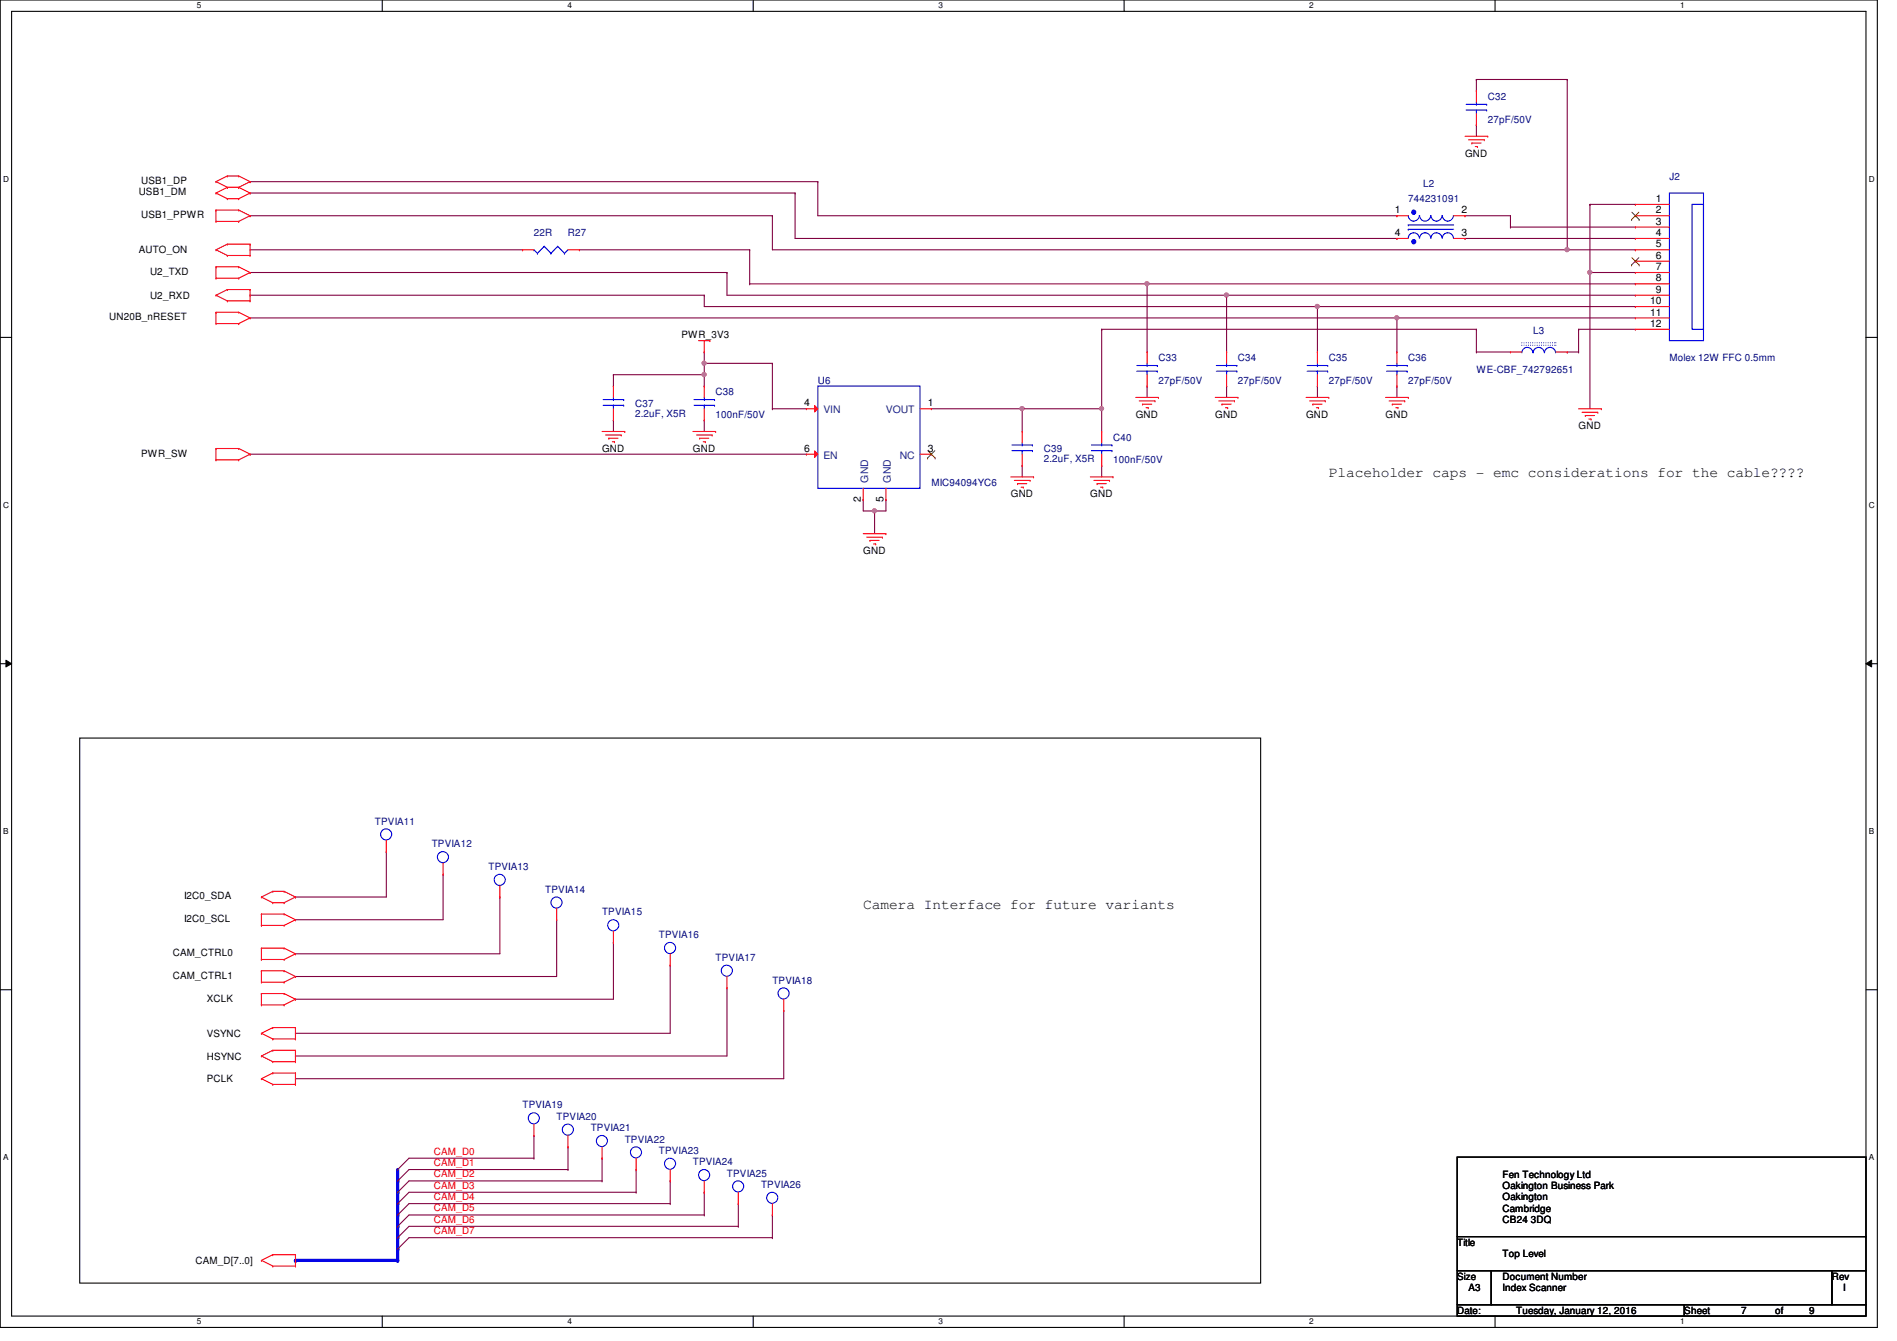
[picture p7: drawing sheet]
<svg xmlns="http://www.w3.org/2000/svg" width="297mm" height="210mm" viewBox="0 0 297 210" stroke-linecap="round" stroke-linejoin="round" font-family="sans-serif">
<path d="M0 0h294v207.9h-294zM1.8 1.8h290.4v204.3h-290.4z" fill="none" stroke="#000" stroke-width=".17"/>
<g fill="#fff">
<path d="M30.8 .2h.7v1.4h-.7z"/>
<path d="M30.8 206.2h.7v1.4h-.7z"/>
</g>
<path d="M59.9 0v1.8M59.9 206.1v1.8" fill="none" stroke="#000" stroke-width=".17"/>
<g fill="#fff">
<path d="M88.9 .2h.6v1.4h-.6z"/>
<path d="M88.9 206.2h.6v1.4h-.6z"/>
</g>
<path d="M117.9 0v1.8M117.9 206.1v1.8" fill="none" stroke="#000" stroke-width=".17"/>
<g fill="#fff">
<path d="M146.9 .2h.7v1.4h-.7z"/>
<path d="M146.9 206.2h.7v1.4h-.7z"/>
</g>
<path d="M176 0v1.8M176 206.1v1.8" fill="none" stroke="#000" stroke-width=".17"/>
<g fill="#fff">
<path d="M205 .2h.7v1.4h-.7z"/>
<path d="M205 206.2h.7v1.4h-.7z"/>
</g>
<path d="M234.1 0v1.8M234.1 206.1v1.8" fill="none" stroke="#000" stroke-width=".17"/>
<g fill="#fff">
<path d="M263.1 .2h.7v1.4h-.7z"/>
<path d="M263.1 206.2h.7v1.4h-.7z"/>
<path d="M.5 27.3h.9v1.4h-.9z"/>
<path d="M292.6 27.3h.9v1.4h-.9z"/>
<path d="M.5 78.4h.9v1.4h-.9z"/>
<path d="M292.6 78.4h.9v1.4h-.9z"/>
</g>
<path d="M0 52.8h1.8M292.2 52.8h1.8" fill="none" stroke="#000" stroke-width=".17"/>
<g fill="#fff">
<path d="M.5 129.5h.8v1.4h-.8z"/>
<path d="M292.6 129.5h.9v1.4h-.9z"/>
</g>
<path d="M0 103.9h1.8M292.2 103.9h1.8" fill="none" stroke="#000" stroke-width=".17"/>
<path d="M.9 103.4l.9 .5-.9 .5zM292.2 103.9l.9-.5v1z" fill="#000"/>
<path d="M.9 103.4l.9 .5-.9 .5zM292.2 103.9l.9-.5v1z" fill="none" stroke="#000" stroke-width=".16"/>
<g fill="#fff">
<path d="M.5 180.5h.8v1.4h-.8z"/>
<path d="M292.6 180.5h.9v1.4h-.9z"/>
</g>
<path d="M12.5 115.6h184.9v85.3h-184.9zM0 155h1.8M292.2 155h1.8" fill="none" stroke="#000" stroke-width=".17"/>
<g fill="none" stroke="#800040" stroke-width=".17">
<path d="M60.5 133.3h.1M60.5 133.3v7.2h-14.2M69.4 136.9h.1M69.4 136.9v7.1h-23.1M46.3 140.5h.1M46.3 144h.1M46.3 149.4h.1M46.3 152.9h.1M46.3 156.5h.1M78.3 140.5h.1M78.3 140.5v8.9h-32M87.2 144h.1"/>
<path d="M87.2 144v8.9h-40.9M96.1 147.6h.1M96.1 147.6v8.9h-49.8M104.9 151.1h.1M104.9 151.1v10.7h-58.6M113.8 154.7h.1M113.8 154.7v10.7h-67.5M122.7 158.2h.1M122.7 158.2v10.7h-76.4M46.3 161.8h.1M46.3 165.4h.1M46.3 168.9h.1"/>
<path d="M64 181.4h19.6M64 183.1h24.9M64 184.9h30.3M64 186.7h35.6M64 190.2h46.3M64 188.5h40.9M64 193.8h56.9M64 192h51.6M83.6 181.4h.1M88.9 183.1h.1M94.3 184.9h.1M99.6 186.7h.1"/>
<path d="M104.9 188.5h.1M110.3 190.2h.1M115.6 192h.1M120.9 193.8h.1"/>
</g>
<path d="M46.3 197.4h16" fill="none" stroke="#00f" stroke-width=".51"/>
<circle cx="46.3" cy="197.4" r=".25" fill="#00f"/>
<path d="M62.3 183.1v1.8" fill="none" stroke="#00f" stroke-width=".51"/>
<circle cx="62.3" cy="184.9" r=".25" fill="#00f"/>
<path d="M62.3 184.9v1.8" fill="none" stroke="#00f" stroke-width=".51"/>
<circle cx="62.3" cy="186.7" r=".25" fill="#00f"/>
<path d="M62.3 186.7v1.8" fill="none" stroke="#00f" stroke-width=".51"/>
<circle cx="62.3" cy="188.5" r=".25" fill="#00f"/>
<path d="M62.3 188.5v1.7" fill="none" stroke="#00f" stroke-width=".51"/>
<circle cx="62.3" cy="190.2" r=".25" fill="#00f"/>
<path d="M62.3 190.2v1.8" fill="none" stroke="#00f" stroke-width=".51"/>
<circle cx="62.3" cy="192" r=".25" fill="#00f"/>
<path d="M62.3 192v1.8" fill="none" stroke="#00f" stroke-width=".51"/>
<circle cx="62.3" cy="193.8" r=".25" fill="#00f"/>
<path d="M62.3 193.8v1.8" fill="none" stroke="#00f" stroke-width=".51"/>
<circle cx="62.3" cy="195.6" r=".25" fill="#00f"/>
<path d="M62.3 195.6v1.8" fill="none" stroke="#00f" stroke-width=".51"/>
<circle cx="62.3" cy="197.4" r=".25" fill="#00f"/>
<g fill="none" stroke="#800040" stroke-width=".17">
<path d="M135.2 78.2h.1M135.2 78.2v1.8h1.7M136.9 80h.1M83.6 177.8h.1M83.6 177.8v3.6M88.9 179.6h.1M88.9 179.6v3.5M94.3 181.4h.1M94.3 181.4v3.5M99.6 183.1h.1M99.6 183.1v3.6M104.9 184.9h.1"/>
<path d="M104.9 184.9v3.6M110.3 186.7h.1M110.3 186.7v3.5M115.6 188.5h.1M115.6 188.5v3.5M120.9 190.2h.1M120.9 190.2v3.6"/>
</g>
<circle cx="136.9" cy="80" r=".32" fill="#f0f"/>
<circle cx="136.9" cy="80" r=".32" fill="none" stroke="#f0f" stroke-width=".17"/>
<path d="M249 32h.1M249 32v32M249 32h7.1M249 42.7h.1M249 42.7h7.1M138.7 78.2h.1M138.7 78.2v1.8M136.9 80h.1M136.9 80v3.6" fill="none" stroke="#800040" stroke-width=".17"/>
<circle cx="248.9" cy="42.6" r=".32" fill="#f0f"/>
<circle cx="248.9" cy="42.6" r=".32" fill="none" stroke="#f0f" stroke-width=".17"/>
<path d="M145.8 64h14.3M160.1 64h.1" fill="none" stroke="#800040" stroke-width=".17"/>
<circle cx="160" cy="64" r=".32" fill="#f0f"/>
<circle cx="160" cy="64" r=".32" fill="none" stroke="#f0f" stroke-width=".17"/>
<path d="M172.5 51.6h.1M172.5 51.6v12.4" fill="none" stroke="#800040" stroke-width=".17"/>
<circle cx="172.5" cy="64" r=".32" fill="#f0f"/>
<circle cx="172.5" cy="64" r=".32" fill="none" stroke="#f0f" stroke-width=".17"/>
<path d="M39.2 49.8h179.5M218.7 49.8h.1M172.5 72.9h.1M172.5 64h.1M172.5 64v3.6M172.5 72.9v1.8" fill="none" stroke="#800040" stroke-width=".17"/>
<circle cx="218.7" cy="49.8" r=".32" fill="#f0f"/>
<circle cx="218.7" cy="49.8" r=".32" fill="none" stroke="#f0f" stroke-width=".17"/>
<path d="M39.2 46.2h.1M39.2 42.7h.1M39.2 46.2h71.1M39.2 42.7h74.6M113.8 42.7h.1M113.8 42.7v3.5M117.4 44.4h62.2M179.6 44.4h.1" fill="none" stroke="#800040" stroke-width=".17"/>
<circle cx="179.6" cy="44.4" r=".32" fill="#f0f"/>
<circle cx="179.6" cy="44.4" r=".32" fill="none" stroke="#f0f" stroke-width=".17"/>
<path d="M39.2 39.1h42.6M81.8 39.1h.1M120.9 39.1h124.5M245.4 39.1h.1M39.2 71.1h.1M39.2 71.1h87.1" fill="none" stroke="#800040" stroke-width=".17"/>
<circle cx="245.4" cy="39.1" r=".32" fill="#f0f"/>
<circle cx="245.4" cy="39.1" r=".32" fill="none" stroke="#f0f" stroke-width=".17"/>
<g fill="none" stroke="#800040" stroke-width=".17">
<path d="M39.2 33.8h.1M39.2 30.2h.1M39.2 28.4h.1M39.2 33.8h81.7M39.2 30.2h85.3M39.2 28.4h88.9M120.9 33.8h.1M120.9 33.8v5.3M124.5 30.2h.1M124.5 30.2v7.1M128.1 28.4h.1M128.1 28.4v5.4"/>
<path d="M110.3 55.1h.1M110.3 56.9h.1M110.3 55.1v1.8M110.3 56.9h10.6M120.9 56.9h.1M120.9 56.9v7.1M110.3 65.8h.1M110.3 65.8v1.8M120.9 64h.1M120.9 64h5.4"/>
</g>
<circle cx="110.3" cy="56.9" r=".32" fill="#f0f"/>
<circle cx="110.3" cy="56.9" r=".32" fill="none" stroke="#f0f" stroke-width=".17"/>
<path d="M110.3 58.7h.1M110.3 46.2h.1M110.3 46.2v1.8h96M110.3 56.9v1.8M206.3 48h.1" fill="none" stroke="#800040" stroke-width=".17"/>
<circle cx="206.3" cy="48" r=".32" fill="#f0f"/>
<circle cx="206.3" cy="48" r=".32" fill="none" stroke="#f0f" stroke-width=".17"/>
<path d="M113.8 46.2h78.3M192.1 46.2h.1" fill="none" stroke="#800040" stroke-width=".17"/>
<circle cx="192" cy="46.2" r=".32" fill="#f0f"/>
<circle cx="192" cy="46.2" r=".32" fill="none" stroke="#f0f" stroke-width=".17"/>
<g fill="none" stroke="#800040" stroke-width=".17">
<path d="M96.1 58.7h.1M96.1 58.7h14.2M172.5 51.6h.1M172.5 51.6h58.7M179.6 44.4h.1M179.6 44.4v10.7M179.6 44.4h76.5M192.1 46.2h.1M192.1 46.2v8.9M192.1 46.2h64M206.3 48h.1M206.3 48v7.1"/>
<path d="M206.3 48h49.8M218.7 49.8h.1M218.7 49.8v5.3M218.7 49.8h37.4M231.2 55.1h.1M231.2 51.6h.1M231.2 55.1h5.3M231.2 51.6v3.5M245.4 55.1h.1M245.4 55.1h1.8M247.2 51.6h.1M247.2 55.1h.1"/>
<path d="M247.2 51.6h8.9M247.2 51.6v3.5M96.1 65.8h.1M96.1 65.8v1.8M160.1 72.9h.1M160.1 64h.1M160.1 64v3.6M160.1 72.9v1.8M160.1 64h12.4M172.5 64h.1M179.6 60.5h.1M179.6 60.5v1.7"/>
<path d="M192.1 60.5h.1M192.1 60.5v1.7M206.3 60.5h.1M206.3 60.5v1.7M218.7 60.5h.1M218.7 60.5v1.7M136.9 80h.1M136.9 80h1.8"/>
</g>
<circle cx="110.3" cy="58.6" r=".32" fill="#f0f"/>
<circle cx="110.3" cy="58.6" r=".32" fill="none" stroke="#f0f" stroke-width=".17"/>
<g fill="none" stroke="#800040" stroke-width=".17">
<path d="M231.2 19.6h.1M231.2 12.4h.1M231.2 12.4v1.8M231.2 19.6v1.7M231.2 12.4h14.2M245.4 12.4h.1M245.4 12.4v26.7h10.7M90.7 39.1h26.7M117.4 39.1h.1M117.4 39.1v5.3M124.5 37.3h94.2M128.1 33.8h90.6"/>
<path d="M218.7 37.3h.1M218.7 33.8h.1M229.4 37.3h.1M229.4 33.8h.1M229.4 37.3h26.7M229.4 33.8h7.1M236.5 35.6h.1M236.5 33.8h.1M236.5 35.6h19.6M236.5 33.8v1.8M256.1 39.1h.1M96.1 58.7v1.8"/>
<path d="M110.3 58.7v1.8M117.4 44.4h.1M96.1 60.5h.1M110.3 60.5h.1M62.3 183.1h.1M62.3 184.9h.1M62.3 186.7h.1M62.3 188.5h.1M62.3 190.2h.1M62.3 192h.1M62.3 193.8h.1M62.3 195.6h.1"/>
<path d="M64 181.4l-1.7 1.7M64 183.1l-1.7 1.8M64 184.9l-1.7 1.8M64 186.7l-1.7 1.8M64 188.5l-1.7 1.7M64 190.2l-1.7 1.8M64 192l-1.7 1.8M64 193.8l-1.7 1.8"/>
</g>
<g fill="none" stroke="#f00" stroke-width=".17">
<path d="M33.8 28.4h.1M33.8 30.2h.1M33.8 39.1h.1M33.8 34.7h.1M33.8 32.9h.1M33.8 28.4l1.8 .9M33.8 30.2l1.8 .9M33.8 32.9v1.8M33.8 39.1l1.8 .9M33.8 32.9h3.6M33.8 34.7h3.6M35.6 27.6h.1"/>
<path d="M35.6 29.3h.1M35.6 31.1h.1M35.6 38.2h.1M35.6 27.6l-1.8 .8M35.6 27.6h1.8M35.6 29.3h1.8M35.6 29.3l-1.8 .9M35.6 31.1h1.8M35.6 38.2l-1.8 .9M35.6 38.2h3.6M37.4 27.6h.1M37.4 29.3h.1"/>
<path d="M37.4 31.1h.1M37.4 32.9h.1M37.4 34.7h.1M37.4 27.6l1.8 .8M37.4 29.3l1.8 .9M37.4 32.9l1.8 .9M39.2 28.4h.1M39.2 30.2h.1M39.2 38.2h.1M39.2 33.8h.1M39.2 28.4l-1.8 .9M39.2 30.2l-1.8 .9"/>
<path d="M39.2 38.2v1.8M39.2 33.8l-1.8 .9M229.4 21.3h3.6M230 21.9h2.4M230.5 22.4h.1M230.5 22.4h1.4M231 22.9h.3M231.3 22.9h.1M232.4 21.9h.1M233 21.3h.1M33.8 43.6h.1M33.8 41.8h.1"/>
<path d="M33.8 50.7h.1M33.8 48.9h.1M33.8 46.2h.1M33.8 41.8h3.6M33.8 43.6h3.6M33.8 41.8v1.8M33.8 48.9v1.8M33.8 48.9h3.6M33.8 50.7h3.6M33.8 46.2l1.8 .9M35.6 45.3h.1M35.6 47.1h.1"/>
<path d="M35.6 40h.1M35.6 45.3l-1.8 .9M35.6 45.3h3.6M35.6 47.1h3.6M35.6 40h3.6M37.4 41.8h.1M37.4 43.6h.1M37.4 48.9h.1M37.4 50.7h.1M37.4 41.8l1.8 .9M37.4 48.9l1.8 .9M39.2 42.7h.1"/>
<path d="M39.2 49.8h.1M39.2 45.3h.1M39.2 47.1h.1M39.2 40h.1M39.2 42.7l-1.8 .9M39.2 49.8l-1.8 .9M39.2 45.3v1.8M109.4 53.3h1.8M110.3 55.1h.1M110.3 53.3v1.8M111.2 53.3h.1M33.8 72h.1"/>
<path d="M33.8 70.2h.1M33.8 70.2v1.8M33.8 70.2h3.6M33.8 72h3.6M37.4 70.2h.1M37.4 72h.1M37.4 70.2l1.8 .9M39.2 71.1h.1M39.2 71.1l-1.8 .9M94.3 67.6h3.5M94.8 68.1h2.5M95.3 68.6h.1"/>
<path d="M95.3 68.6h1.5M95.9 69.2h.3M96.2 69.2h.1M97.3 68.1h.1M97.8 67.6h.1M108.5 67.6h3.6M109 68.1h2.5M109.6 68.6h.1M109.6 68.6h1.4M110.1 69.2h.3M110.4 69.2h.1M111.5 68.1h.1"/>
<path d="M112.1 67.6h.1M158.3 74.7h3.5M158.8 75.2h2.5M159.3 75.7h.1M159.3 75.7h1.5M159.9 76.3h.3M160.1 67.6h.1M160.1 72.9h.1M160.1 67.6v1.7M160.1 71.1v1.8M160.2 76.3h.1M161.3 75.2h.1"/>
<path d="M161.8 74.7h.1M170.7 74.7h3.6M171.3 75.2h2.4M171.8 75.7h.1M171.8 75.7h1.4M172.3 76.3h.4M172.7 76.3h.1M173.7 75.2h.1M174.3 74.7h.1M177.8 62.2h3.6M178.4 62.8h2.4M178.9 63.3h.1"/>
<path d="M178.9 63.3h1.4M179.4 63.8h.4M179.8 63.8h.1M180.8 62.8h.1M181.4 62.2h.1M190.3 62.2h3.5M190.8 62.8h2.5M191.3 63.3h.1M191.3 63.3h1.5M191.9 63.8h.3M192.2 63.8h.1M193.3 62.8h.1"/>
<path d="M193.8 62.2h.1M204.5 62.2h3.6M205.1 62.8h2.4M205.6 63.3h.1M205.6 63.3h1.4M206.1 63.8h.4M206.5 63.8h.1M207.5 62.8h.1M208.1 62.2h.1M217 62.2h3.5M217.5 62.8h2.5M218 63.3h.1"/>
<path d="M218 63.3h1.5M218.6 63.8h.3M218.9 63.8h.1M220 62.8h.1M220.5 62.2h.1M247.2 64h3.5M247.7 64.6h2.5M248.2 65.1h.1M248.2 65.1h1.5M248.8 65.6h.3M249.1 65.6h.1M250.2 64.6h.1"/>
<path d="M250.7 64h.1M135.2 83.6h3.5M135.7 84.1h2.5M136.2 84.6h.1M136.2 84.6h1.5M136.8 85.2h.3M137.1 85.2h.1M138.2 84.1h.1M138.7 83.6h.1M42.7 139.6h.1M42.7 139.6l-1.8 .9M42.7 139.6h1.8"/>
<path d="M44.5 139.6h.1M44.5 139.6l1.8 .9M40.9 140.5h.1M40.9 144.9h.1M40.9 143.1h.1M40.9 150.2h.1M40.9 148.5h.1M40.9 153.8h.1M40.9 152h.1M40.9 157.4h.1M40.9 155.6h.1M40.9 140.5l1.8 .9"/>
<path d="M40.9 143.1h3.6M40.9 144.9h3.6M40.9 143.1v1.8M40.9 148.5v1.7M40.9 152v1.8M40.9 155.6v1.8M40.9 148.5h3.6M40.9 150.2h3.6M40.9 152h3.6M40.9 153.8h3.6M40.9 155.6h3.6M40.9 157.4h3.6"/>
<path d="M42.7 141.4h.1M42.7 141.4h1.8M44.5 141.4h.1M44.5 143.1h.1M44.5 144.9h.1M44.5 148.5h.1M44.5 150.2h.1M44.5 152h.1M44.5 153.8h.1M44.5 155.6h.1M44.5 157.4h.1M44.5 143.1l1.8 .9"/>
<path d="M44.5 148.5l1.8 .9M44.5 152l1.8 .9M44.5 155.6l1.8 .9M46.3 140.5h.1M46.3 144h.1M46.3 149.4h.1M46.3 152.9h.1M46.3 156.5h.1M46.3 140.5l-1.8 .9M46.3 144l-1.8 .9M46.3 149.4l-1.8 .8M46.3 152.9l-1.8 .9"/>
<path d="M46.3 156.5l-1.8 .9M87.2 144h.1M87.2 142.2v1.8M96.1 147.6h.1M96.1 145.8v1.8M40.9 161.8h.1M40.9 165.4h.1M40.9 168.9h.1M40.9 161.8l1.8 .9M40.9 165.4l1.8 .8M40.9 168.9l1.8 .9M42.7 160.9h.1"/>
<path d="M42.7 162.7h.1M42.7 164.5h.1M42.7 166.2h.1M42.7 168h.1M42.7 169.8h.1M42.7 160.9l-1.8 .9M42.7 160.9h3.6M42.7 162.7h3.6M42.7 164.5l-1.8 .9M42.7 164.5h3.6M42.7 166.2h3.6M42.7 168l-1.8 .9"/>
<path d="M42.7 168h3.6M42.7 169.8h3.6M46.3 160.9h.1M46.3 162.7h.1M46.3 164.5h.1M46.3 166.2h.1M46.3 168h.1M46.3 169.8h.1M46.3 160.9v1.8M46.3 164.5v1.7M46.3 168v1.8M83.6 177.8h.1"/>
<path d="M83.6 176v1.8M40.9 197.4h.1M40.9 197.4l1.8 .8M42.7 196.5h.1M42.7 198.2h.1M42.7 196.5l-1.8 .9M42.7 196.5h3.6M42.7 198.2h3.6M46.3 196.5h.1M46.3 198.2h.1M46.3 196.5v1.7"/>
</g>
<path d="M228.2 181.2h64v12.4h-64zM228.2 193.6h64v5.4h-64zM228.2 199h5.3v5.3h-5.3zM233.5 199h53.3v5.3h-53.3zM286.8 199h5.4v5.3h-5.4zM228.2 204.3h35.5v1.8h-35.5zM263.7 204.3h28.5v1.8h-28.5z" fill="none" stroke="#000" stroke-width=".17"/>
<g fill="none" stroke="#00f" stroke-width=".17">
<path d="M128.1 60.5h16v16h-16zM158.5 70.6h3.2M158.5 69.7h3.2M160.1 69.7h.1M160.1 70.6h.1M160.1 69.3v.4M160.1 70.6v.5M161.7 70.6h.1M161.7 69.7h.1"/>
<circle cx="87.1" cy="141.3" r=".87"/>
<circle cx="96" cy="144.9" r=".87"/>
<circle cx="83.6" cy="175.1" r=".87"/>
</g>
<path d="M127.5 70.6l.6 .5-.6 .5z" fill="#f00"/>
<path d="M126.3 71.1h.1M126.3 71.1h1.8M127.5 70.6l.6 .5-.6 .5zM144.1 64h1.7M145.8 64h.1" fill="none" stroke="#f00" stroke-width=".17"/>
<path d="M127.5 63.5l.6 .5-.6 .5z" fill="#f00"/>
<path d="M126.3 64h.1M126.3 64h1.8M127.5 63.5l.6 .5-.6 .5zM135.2 78.2h.1M135.2 76.5v1.7M138.7 78.2h.1M138.7 76.5v1.7M144.1 71.1h1.7M145.8 71.1h.1M104.9 151.1h.1M104.9 149.4v1.7" fill="none" stroke="#f00" stroke-width=".17"/>
<path d="M145.2 71.7h.1M145.3 70.6l1.1 1.1M146.4 70.6l-1.2 1.1M146.4 71.7h.1" fill="none" stroke="#804000" stroke-width=".16"/>
<g fill="none" stroke="#00f" stroke-width=".17">
<path d="M220.5 35.2h.1M220.5 33.7a.87 .87 0 0 0 .9 .9 .87 .87 0 0 0 .8-.9M220.5 37.3a.87 .87 0 0 1 .9-.9 .87 .87 0 0 1 .8 .9M220.5 35.9h.1M220.5 35.2h7.1M220.5 35.9h7.1M222.3 33.7a.87 .87 0 0 0 .9 .9 .87 .87 0 0 0 .8-.9M222.3 37.3a.87 .87 0 0 1 .9-.9 .87 .87 0 0 1 .8 .9M224.1 33.7a.87 .87 0 0 0 .8 .9 .87 .87 0 0 0 .9-.9M224.1 37.3a.87 .87 0 0 1 .8-.9 .87 .87 0 0 1 .9 .9M225.8 33.7a.87 .87 0 0 0 .9 .9 .87 .87 0 0 0 .9-.9M225.8 37.3a.87 .87 0 0 1 .9-.9 .87 .87 0 0 1 .9 .9"/>
<circle cx="104.9" cy="148.4" r=".87"/>
</g>
<circle cx="221.4" cy="37.8" r=".33" fill="#00f"/>
<circle cx="221.4" cy="37.8" r=".33" fill="none" stroke="#00f" stroke-width=".17"/>
<circle cx="221.4" cy="33.2" r=".33" fill="#00f"/>
<g fill="none" stroke="#00f" stroke-width=".17">
<path d="M229.6 17.2h3.2M229.6 16.3h3.2M231.2 16.3h.1M231.2 17.2h.1M231.2 16v.3M231.2 17.2v.6M232.8 17.2h.1M232.8 16.3h.1M83.6 39.1h.1M83.6 39.1l.6 .6M84.2 39.7h.1M85.2 38.6h.1"/>
<path d="M85.2 38.6l1.1 1.1M85.2 38.6l-1 1.1M86.3 39.7h.1M87.3 38.6h.1M87.3 38.6l1.1 1.1M87.3 38.6l-1 1.1M88.4 39.7h.1M88.9 39.1l-.5 .6M261.4 30.2h5.3v23.1h-5.3zM265 32h1.7v19.6h-1.7zM178 58.1h3.2M178 57.2h3.2"/>
<path d="M179.6 57.2h.1M179.6 58.1h.1M179.6 56.9v.3M179.6 58.1v.6M181.2 58.1h.1M181.2 57.2h.1M190.5 58.1h3.2M190.5 57.2h3.2M192.1 57.2h.1M192.1 58.1h.1M192.1 56.9v.3M192.1 58.1v.6"/>
<path d="M193.7 58.1h.1M193.7 57.2h.1M204.7 58.1h3.2M204.7 57.2h3.2M206.3 57.2h.1M206.3 58.1h.1M206.3 56.9v.3M206.3 58.1v.6M207.9 58.1h.1M207.9 57.2h.1M217.1 58.1h3.2M217.1 57.2h3.2"/>
<path d="M218.7 57.2h.1M218.7 58.1h.1M218.7 56.9v.3M218.7 58.1v.6M220.3 58.1h.1M220.3 57.2h.1M238.3 55.2a.87 .87 0 0 1 .9-.8 .87 .87 0 0 1 .8 .8M240.1 55.2a.87 .87 0 0 1 .8-.8 .87 .87 0 0 1 .9 .8M241.8 55.2a.87 .87 0 0 1 .9-.8 .87 .87 0 0 1 .9 .8M94.4 63.5h3.3M94.4 62.6h3.3M96.1 62.6h.1"/>
<path d="M96.1 63.5h.1M96.1 62.2v.4M96.1 63.5v.5M97.7 63.5h.1M97.7 62.6h.1M108.7 63.5h3.2M108.7 62.6h3.2M110.3 62.6h.1M110.3 63.5h.1M110.3 62.2v.4M110.3 63.5v.5M111.9 63.5h.1"/>
<path d="M111.9 62.6h.1M170.9 70.6h3.2M170.9 69.7h3.2M172.5 69.7h.1M172.5 70.6h.1M172.5 69.3v.4M172.5 70.6v.5M174.1 70.6h.1M174.1 69.7h.1"/>
<circle cx="221.4" cy="33.2" r=".33"/>
<circle cx="60.5" cy="130.7" r=".87"/>
<circle cx="69.4" cy="134.2" r=".87"/>
<circle cx="78.3" cy="137.8" r=".87"/>
<circle cx="113.8" cy="152" r=".87"/>
<circle cx="122.7" cy="155.5" r=".87"/>
<circle cx="88.9" cy="176.9" r=".87"/>
<circle cx="94.3" cy="178.7" r=".87"/>
<circle cx="99.6" cy="180.4" r=".87"/>
<circle cx="104.9" cy="182.2" r=".87"/>
<circle cx="110.3" cy="184" r=".87"/>
<circle cx="115.6" cy="185.8" r=".87"/>
<circle cx="120.9" cy="187.5" r=".87"/>
</g>
<g fill="none" stroke="#f00" stroke-width=".17">
<path d="M231.2 14.2h.1M231.2 19.6h.1M231.2 14.2v1.8M231.2 17.8v1.8M81.8 39.1h.1M81.8 39.1h1.8M88.9 39.1h1.8M90.7 39.1h.1M218.7 37.3h.1M218.7 33.8h.1M218.7 37.3h1.8M218.7 33.8h1.8"/>
<path d="M227.6 37.3h1.8M227.6 33.8h1.8M229.4 37.3h.1M229.4 33.8h.1M256.1 32h.1M256.1 33.8h.1M256.1 35.6h.1M256.1 37.3h.1M256.1 39.1h.1M256.1 37.3h5.3M256.1 33.8h5.3M256.1 39.1h5.3"/>
<path d="M256.1 32h5.3M256.1 35.6h5.3M179.6 55.1h.1M179.6 55.1v1.8M179.6 58.7v1.8M192.1 55.1h.1M192.1 55.1v1.8M192.1 58.7v1.8M206.3 55.1h.1M206.3 55.1v1.8M206.3 58.7v1.8M218.7 55.1h.1"/>
<path d="M218.7 55.1v1.8M218.7 58.7v1.8M236.5 55.1h.1M236.5 55.1h1.8M243.6 55.1h1.8M245.4 55.1h.1M256.1 40.9h.1M256.1 42.7h.1M256.1 44.4h.1M256.1 46.2h.1M256.1 48h.1M256.1 49.8h.1"/>
<path d="M256.1 51.6h.1M256.1 40.9h5.3M256.1 42.7h5.3M256.1 44.4h5.3M256.1 46.2h5.3M256.1 48h5.3M256.1 49.8h5.3M256.1 51.6h5.3M96.1 60.5h.1M96.1 65.8h.1M96.1 60.5v1.7M96.1 64v1.8"/>
<path d="M110.3 60.5h.1M110.3 65.8h.1M110.3 60.5v1.7M110.3 64v1.8M172.5 67.6h.1M172.5 72.9h.1M172.5 67.6v1.7M172.5 71.1v1.8M179.6 60.5h.1M192.1 60.5h.1M206.3 60.5h.1M218.7 60.5h.1"/>
<path d="M60.5 133.3h.1M60.5 131.6v1.7M69.4 136.9h.1M69.4 135.1v1.8M78.3 138.7v1.8M78.3 140.5h.1M113.8 154.7h.1M113.8 152.9v1.8M122.7 158.2h.1M122.7 156.5v1.7M88.9 179.6h.1M88.9 177.8v1.8"/>
<path d="M94.3 179.6v1.8M94.3 181.4h.1M99.6 183.1h.1M99.6 181.4v1.7M104.9 184.9h.1M104.9 183.1v1.8M110.3 186.7h.1M110.3 184.9v1.8M115.6 188.5h.1M115.6 186.7v1.8M120.9 190.2h.1M120.9 188.5v1.7"/>
</g>
<path d="M255.5 34.4h.1M255.5 33.2l1.2 1.2M256.6 33.2l-1.1 1.2M256.7 34.4h.1M255.5 41.5h.1M255.5 40.3l1.2 1.2M256.6 40.3l-1.1 1.2M256.7 41.5h.1" fill="none" stroke="#804000" stroke-width=".16"/>
<path d="M238.3 54.1h5.3M238.3 53.7h5.3M243.6 54.1h.1M243.6 53.7h.1" fill="none" stroke="#00f" stroke-width=".17" stroke-dasharray="0 .3"/>
<circle cx="136.9" cy="80" r=".32" fill="#f0f"/>
<circle cx="136.9" cy="80" r=".32" fill="none" stroke="#f0f" stroke-width=".17"/>
<circle cx="248.9" cy="42.6" r=".32" fill="#f0f"/>
<circle cx="248.9" cy="42.6" r=".32" fill="none" stroke="#f0f" stroke-width=".17"/>
<circle cx="160" cy="64" r=".32" fill="#f0f"/>
<circle cx="160" cy="64" r=".32" fill="none" stroke="#f0f" stroke-width=".17"/>
<circle cx="172.5" cy="64" r=".32" fill="#f0f"/>
<circle cx="172.5" cy="64" r=".32" fill="none" stroke="#f0f" stroke-width=".17"/>
<circle cx="218.7" cy="49.8" r=".32" fill="#f0f"/>
<circle cx="218.7" cy="49.8" r=".32" fill="none" stroke="#f0f" stroke-width=".17"/>
<circle cx="179.6" cy="44.4" r=".32" fill="#f0f"/>
<circle cx="179.6" cy="44.4" r=".32" fill="none" stroke="#f0f" stroke-width=".17"/>
<circle cx="245.4" cy="39.1" r=".32" fill="#f0f"/>
<circle cx="245.4" cy="39.1" r=".32" fill="none" stroke="#f0f" stroke-width=".17"/>
<circle cx="110.3" cy="56.9" r=".32" fill="#f0f"/>
<circle cx="110.3" cy="56.9" r=".32" fill="none" stroke="#f0f" stroke-width=".17"/>
<circle cx="206.3" cy="48" r=".32" fill="#f0f"/>
<circle cx="206.3" cy="48" r=".32" fill="none" stroke="#f0f" stroke-width=".17"/>
<circle cx="192" cy="46.2" r=".32" fill="#f0f"/>
<circle cx="192" cy="46.2" r=".32" fill="none" stroke="#f0f" stroke-width=".17"/>
<circle cx="110.3" cy="58.6" r=".32" fill="#f0f"/>
<circle cx="110.3" cy="58.6" r=".32" fill="none" stroke="#f0f" stroke-width=".17"/>
<g font-size="2.3">
<text x="208.1" y="74.8">Placeholder caps - emc considerations for the cable????</text>
<text x="135.2" y="142.3">Camera Interface for future variants</text>
</g>
<g font-size="1.6" fill="#000080">
<text x="233" y="15.7">C32</text>
<text x="233" y="19.2">27pF/50V</text>
<text x="222.8" y="29.3">L2</text>
<text x="261.4" y="28.1">J2</text>
<text x="220.5" y="31.7">744231091</text>
<text x="83.6" y="37">22R</text>
<text x="88.9" y="37">R27</text>
<text x="240.1" y="52.3">L3</text>
<text x="181.4" y="56.6">C33</text>
<text x="193.8" y="56.6">C34</text>
<text x="208.1" y="56.6">C35</text>
<text x="220.5" y="56.6">C36</text>
<text x="231.2" y="58.3">WE-CBF_742792651</text>
<text x="261.4" y="56.6">Molex 12W FFC 0.5mm</text>
<text x="99.4" y="63.7">C37</text>
<text x="99.4" y="65.3">2.2uF, X5R</text>
<text x="112.1" y="61.9">C38</text>
<text x="112.1" y="65.4">100nF/50V</text>
<text x="128.1" y="60.1">U6</text>
<text x="181.4" y="60.1">27pF/50V</text>
<text x="193.8" y="60.1">27pF/50V</text>
<text x="208.1" y="60.1">27pF/50V</text>
<text x="220.5" y="60.1">27pF/50V</text>
<text x="163.4" y="70.8">C39</text>
<text x="174.3" y="69">C40</text>
<text x="145.8" y="76.1">MIC94094YC6</text>
<text x="163.4" y="72.4">2.2uF, X5R</text>
<text x="174.3" y="72.6">100nF/50V</text>
<text x="58.7" y="129.1">TPVIA11</text>
<text x="67.6" y="132.7">TPVIA12</text>
<text x="76.5" y="136.2">TPVIA13</text>
<text x="85.4" y="139.8">TPVIA14</text>
<text x="94.3" y="143.3">TPVIA15</text>
<text x="103.2" y="146.9">TPVIA16</text>
<text x="112.1" y="150.5">TPVIA17</text>
<text x="120.9" y="154">TPVIA18</text>
<text x="81.8" y="173.6">TPVIA19</text>
<text x="87.2" y="175.3">TPVIA20</text>
<text x="92.5" y="177.1">TPVIA21</text>
<text x="97.8" y="178.9">TPVIA22</text>
<text x="103.2" y="180.7">TPVIA23</text>
<text x="108.5" y="182.5">TPVIA24</text>
<text x="113.8" y="184.2">TPVIA25</text>
<text x="119.2" y="186">TPVIA26</text>
</g>
<g font-size="1.6">
<text x="22.1" y="28.8">USB1_DP</text>
<text x="229.4" y="24.6">GND</text>
<text x="21.7" y="30.6">USB1_DM</text>
<text x="22.1" y="34.2">USB1_PPWR</text>
<text x="218.4" y="33.4">1</text>
<text x="228.9" y="33.4">2</text>
<text x="259.3" y="31.6">1</text>
<text x="259.3" y="33.4">2</text>
<text x="259.3" y="35.2">3</text>
<text x="21.7" y="39.7">AUTO_ON</text>
<text x="218.4" y="37">4</text>
<text x="228.9" y="37">3</text>
<text x="259.3" y="37">4</text>
<text x="259.3" y="38.7">5</text>
<text x="259.3" y="40.5">6</text>
<text x="23.5" y="43.1">U2_TXD</text>
<text x="23.5" y="46.8">U2_RXD</text>
<text x="258.4" y="47.6">10</text>
<text x="259.3" y="42.3">7</text>
<text x="259.3" y="44.1">8</text>
<text x="259.3" y="45.8">9</text>
<text x="17.1" y="50.2">UN20B_nRESET</text>
<text x="106.7" y="53">PWR_3V3</text>
<text x="258.4" y="49.4">11</text>
<text x="258.4" y="51.2">12</text>
<text x="125.9" y="63.6">4</text>
<text x="145.3" y="63.6">1</text>
<text x="177.8" y="65.4">GND</text>
<text x="190.3" y="65.4">GND</text>
<text x="204.5" y="65.4">GND</text>
<text x="217" y="65.4">GND</text>
<text x="22.1" y="71.5">PWR_SW</text>
<text x="94.3" y="70.8">GND</text>
<text x="108.5" y="70.8">GND</text>
<text x="125.9" y="70.7">6</text>
<text x="145.3" y="70.7">3</text>
<text x="247.2" y="67.2">GND</text>
<text x="158.3" y="77.9">GND</text>
<text x="170.7" y="77.9">GND</text>
<text x="134.8" y="78.6" transform="rotate(-90 134.8 78.6)">2</text>
<text x="138.3" y="78.6" transform="rotate(-90 138.3 78.6)">5</text>
<text x="135.2" y="86.8">GND</text>
<text x="28.8" y="140.8">I2C0_SDA</text>
<text x="27" y="149.7">CAM_CTRL0</text>
<text x="28.8" y="144.4">I2C0_SCL</text>
<text x="27" y="153.3">CAM_CTRL1</text>
<text x="32.4" y="156.8">XCLK</text>
<text x="32.4" y="162.3">VSYNC</text>
<text x="32.4" y="165.9">HSYNC</text>
<text x="32.4" y="169.5">PCLK</text>
<text x="235.3" y="184.4">Fen Technology Ltd</text>
<text x="235.3" y="186.2">Oakington Business Park</text>
<text x="235.3" y="188">Oakington</text>
<text x="235.3" y="189.7">Cambridge</text>
<text x="235.3" y="191.5">CB24 3DQ</text>
<text x="30.6" y="197.9">CAM_D[7..0]</text>
<text x="228.2" y="195.1">Title</text>
<text x="235.3" y="196.8">Top Level</text>
<text x="228.2" y="200.4">Size</text>
<text x="230" y="202.2">A3</text>
<text x="235.3" y="200.4">Document Number</text>
<text x="235.3" y="202.2">Index Scanner</text>
<text x="286.8" y="200.4">Rev</text>
<text x="288.6" y="202.2">I</text>
<text x="228.2" y="205.7">Date:</text>
<text x="237.4" y="205.7">Tuesday, January 12, 2016</text>
<text x="263.7" y="205.7">Sheet</text>
<text x="272.6" y="205.7">7</text>
<text x="278" y="205.7">of</text>
<text x="283.3" y="205.7">9</text>
</g>
<g font-size="1.6" fill="#004080">
<text x="128.9" y="64.7">VIN</text>
<text x="138.7" y="64.7">VOUT</text>
<text x="128.9" y="71.8">EN</text>
<text x="140.9" y="71.8">NC</text>
<text x="135.9" y="75.6" transform="rotate(-90 135.9 75.6)">GND</text>
<text x="139.5" y="75.6" transform="rotate(-90 139.5 75.6)">GND</text>
</g>
<g font-size="1.6" fill="#f00">
<text x="67.9" y="180.8">CAM_D0</text>
<text x="67.9" y="182.6">CAM_D1</text>
<text x="67.9" y="184.4">CAM_D2</text>
<text x="67.9" y="186.1">CAM_D3</text>
<text x="67.9" y="189.7">CAM_D5</text>
<text x="67.9" y="187.9">CAM_D4</text>
<text x="67.9" y="191.5">CAM_D6</text>
<text x="67.9" y="193.3">CAM_D7</text>
</g>
<g font-size="1.3">
<text x="30.8" y="1.3">5</text>
<text x="88.9" y="1.3">4</text>
<text x="146.9" y="1.3">3</text>
<text x="205" y="1.3">2</text>
<text x="263.1" y="1.3">1</text>
<text x=".5" y="28.4">D</text>
<text x="292.6" y="28.4">D</text>
<text x=".5" y="79.5">C</text>
<text x="292.6" y="79.5">C</text>
<text x=".5" y="130.6">B</text>
<text x="292.6" y="130.6">B</text>
<text x=".5" y="181.7">A</text>
<text x="292.6" y="181.7">A</text>
<text x="30.8" y="207.4">5</text>
<text x="88.9" y="207.4">4</text>
<text x="146.9" y="207.4">3</text>
<text x="205" y="207.4">2</text>
<text x="263.1" y="207.4">1</text>
</g>
</svg>
